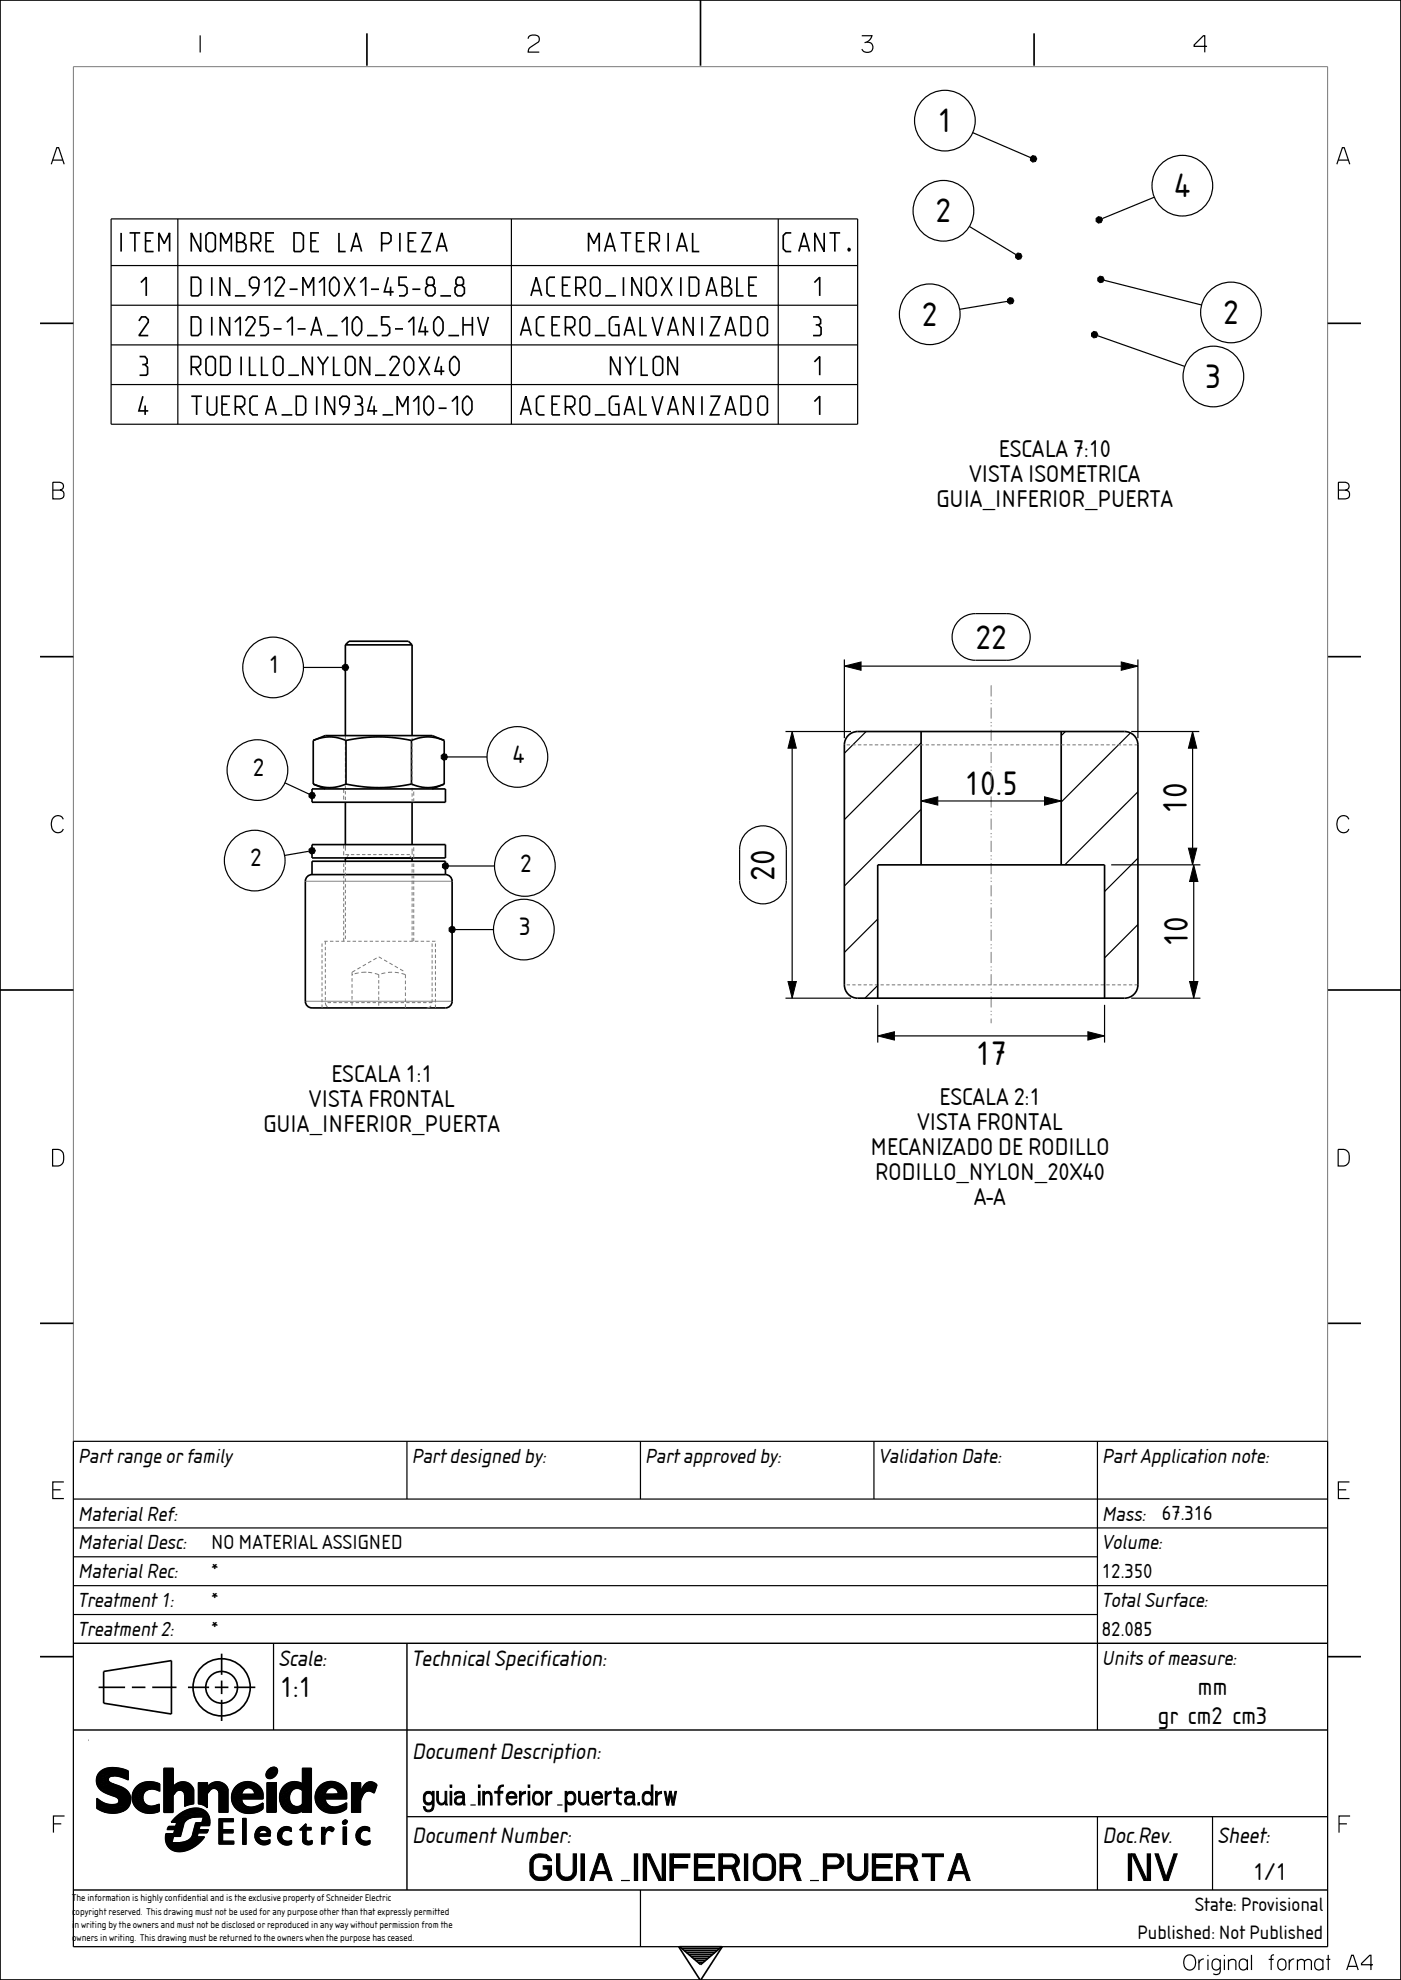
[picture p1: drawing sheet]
<svg xmlns="http://www.w3.org/2000/svg" width="210mm" height="297mm" viewBox="0 0 210 297" stroke-linecap="round" stroke-linejoin="round" font-family="sans-serif">
<g fill="none" stroke="#000" stroke-width=".18">
<path d="M30 5.3v2.6M79.2 5.8a.89 .89 0 0 1 1.4-.4 .62 .62 0 0 1-.1 1l-1.2 .9-.1 .5h1.6M129.2 5.4h1.5l-.5 .7-.6 .3M145.8 19.9l8.6 3.7M180.9 7h-1.9v-.3l1.4-1.3h.2v2.5M7.7 24.6l.8-2.5h.3l.8 2.5M16.7 32.8h111.9v30.8h-111.9zM16.7 39.8h111.9M26.7 32.8v30.8M76.7 32.8v30.8M116.7 32.8v30.8M145.3 34l7 4.2"/>
<path d="M173 29.6l-7.8 3.2M200.4 24.6l.8-2.5h.3l.8 2.5M16.7 45.8h111.9M16.7 51.7h111.9M16.7 57.7h111.9M151 45.2l-7.2 1.2M164.5 50.4l13.1 4.6M165.5 42l14.6 3.7M7.9 72.3h1.1a.59 .59 0 0 1 .5 .6 .59 .59 0 0 1-.5 .6 .66 .66 0 0 1 .6 .7 .66 .66 0 0 1-.6 .6h-1.1zM200.6 72.3h1.1a.59 .59 0 0 1 .5 .6 .59 .59 0 0 1-.5 .6 .66 .66 0 0 1 .6 .7 .66 .66 0 0 1-.6 .6h-1.1zM126.6 98.9v11.8M129.1 99.9h39"/>
<path d="M143.7 93.1a3.5 3.5 0 0 1 2.5-1.1h4.7a3.5 3.5 0 0 1 3.5 3.5 3.5 3.5 0 0 1-3.5 3.5h-4.7a3.5 3.5 0 0 1-3.2-2.1 3.5 3.5 0 0 1 .7-3.8zM170.6 98.9v11.8M42.7 117.4l3.6 1.7M45.5 100.1h5.8M67.1 113.5h5.9M117.7 109.7h9.9M118.7 112.2v35M129.8 109.7l-3.2 3.3M138.1 111.4l-11.5 11.5M159.7 109.7l-.6 .7M169.4 110l-10.3 10.3M169.6 109.7h10.2"/>
<path d="M170.6 118.8l-11 10.9M178.8 112.2v15M9.5 122.9a.96 .96 0 0 0-1.2-.5 .96 .96 0 0 0-.6 1.1 1.01 1.01 0 0 0 .5 1.2 1.01 1.01 0 0 0 1.2-.2l.1-.1M46.3 127.7l-3.6 .6M67.3 129.9h6.8M68.3 139.4h5.7M111.9 124.9a3.5 3.5 0 0 1 3.8-.8 3.5 3.5 0 0 1 2.2 3.3v4.7a3.5 3.5 0 0 1-3.5 3.5 3.5 3.5 0 0 1-3.5-3.5v-4.7a3.5 3.5 0 0 1 1-2.5zM131.6 137.9l-5 5M138.1 121.4l-11.5 11.5M140.6 120.1h16M166.6 129.7h13.3M170.6 128.7l-5 5"/>
<path d="M170.6 138.7l-5 5M178.9 132.2v15M202.2 122.9a.96 .96 0 0 0-1.2-.5 .96 .96 0 0 0-.6 1.1 1.01 1.01 0 0 0 .5 1.2 1.01 1.01 0 0 0 1.2-.2l.1-.1M117.7 149.7h9.9M131.6 147.8l-1.9 1.9M131.6 150.7v5.7M134.1 155.4h29M165.6 150.7v5.7M169.6 149.7h10.3M7.9 172.4h.8a.95 .95 0 0 1 .8 1 1.19 1.19 0 0 1-.5 1.4l-1.1 .1zM200.6 172.4h.8a.95 .95 0 0 1 .8 1 1.19 1.19 0 0 1-.5 1.4l-1.1 .1zM11 216.2h188v75.8h-188z"/>
<path d="M61 216.2v8.7M96 216.2v8.7M131 216.2v8.7M164.5 216.2v43.3M9.6 222.3h-1.7v2.5h1.7M11 224.9h188M11 229.2h188M11 233.5h153.5M11 237.9h188M202.3 222.3h-1.7v2.5h1.7M11 259.5h188M11 242.2h153.5"/>
<path d="M41 246.5v13M61 246.5v37M199 246.5h-188M9.7 272.4h-1.7v2.5M14.5 269.8v1.4M19.2 265.7v1.3M23.9 270.6v1.1M23.9 267.6v1.1M24.6 265.2h1.4M24.9 275h1.2M25.1 274.4h1.1M25.3 274h1.1"/>
<path d="M25.7 273.4h.8M25.7 276.4h1.3M25.9 269.2v2.6M26 275.5h1M27.7 269.3v1.6M29 268.5v2.1M29.4 273.4h.9M29.4 272.5h1.1M29.5 275.5h1.1M29.7 274.9h1.3M29.8 274.4h1.4M30 273.8h1.4"/>
<path d="M31.1 269v2.2M31.1 268v-.6h-1.4v3.2M32.8 272.8h2.2v.5h-1.6v1.1h1.5v.5h-1.5v1.3h1.6v.4h-2.2zM34.2 268.6v3.2h-1.4v-2.8M36.2 269.1h2M36.2 269.8h3.2M36.4 272.8h.5v3.9h-.5zM38.8 275.1h1.3M40 267.4h1.4v4.4h-1.4zM40.5 275.9v.5M40.5 275v.4h-1.7M43.7 274.2v.6"/>
<path d="M43.7 276.1v.4M44.9 274.5h.5v1.6M45.3 267.6v-2.4h1.4v6.6h-1.4M45.3 268.5v2.1M45.9 273.6v.5h.7v.4h-.7v1.5M46.8 276.1v.4M48.7 274.7v-.6h-.5v2.5h.5v-1.4M48.7 269.1h2M48.8 269.8h3.1M51.4 274.1h.5v2.6h-.5zM54 267.4h-1.3v4.4h1.3v-1.8M55.4 274.2v.5"/>
<path d="M55.5 276.1v.4M61 272.5h138M164.5 272.5v11M181.7 272.5v11M202.4 272.4h-1.7v2.5M11 283.5h188M96 283.5v8.5M177.8 293.4a.93 .93 0 0 1 1.1 0 .93 .93 0 0 1 .3 1.1 .9 .9 0 0 1-.9 1 .9 .9 0 0 1-.9-1l.2-.8zM179.7 293.9v1.6M180.4 293.8l-.4 .2-.3 .5M181.1 293.2v.2M181.1 293.9v1.6"/>
<path d="M182.9 293.9v1.8a.65 .65 0 0 1-1 .4M182.9 294.3a.63 .63 0 0 0-.7-.5 .63 .63 0 0 0-.5 .7 .76 .76 0 0 0 .5 1l.5-.1 .2-.3M183.5 293.2v.2M187.6 293.2v2.3M191 293.2l-.3 .1-.2 .2v2M199.1 293.2v2.3M201.9 295.5l.7-2.2h.2l.8 2.2M205.8 294.7h-1.7v-.2l1.2-1.2h.2v2.2"/>
<circle cx="141.6" cy="18.1" r="4.5"/>
<circle cx="141.4" cy="31.6" r="4.5"/>
<circle cx="177.2" cy="27.9" r="4.5"/>
<circle cx="139.4" cy="47.1" r="4.5"/>
<circle cx="181.9" cy="56.5" r="4.5"/>
<circle cx="184.5" cy="46.9" r="4.5"/>
<circle cx="38.6" cy="115.5" r="4.5"/>
<circle cx="40.9" cy="100.1" r="4.5"/>
<circle cx="77.6" cy="113.5" r="4.5"/>
<circle cx="38.2" cy="129.1" r="4.5"/>
<circle cx="78.5" cy="139.4" r="4.5"/>
<circle cx="78.7" cy="129.9" r="4.5"/>
</g>
<g fill="none" stroke="#000" stroke-width=".25">
<path d="M0 0h210v297h-210zM55 5v4.9M105 0v9.9M155 5v4.9M6 48.5h5M199 48.5h5M6 98.5h5M199 98.5h5M127.2 110.3l.8-.5 .6-.1h40a2 2 0 0 1 2 2v36a2 2 0 0 1-2 2h-40a2 2 0 0 1-2-2v-36v-.5zM138.1 109.7v20M159.1 109.7v20M0 148.5h11"/>
<path d="M131.6 149.7v-20h34v20M199 148.5h11M6 198.5h5M199 198.5h5M6 248.5h5M14.8 253.1h4M15.5 250.7l10.2-1.6v8l-10.2-1.6zM19.8 253.1h2M22.8 253.1h3.7M28.2 253.1h3.1M32.2 253.1h2M33.2 248.1v3.1"/>
<path d="M33.2 252.1v2M33.2 255v3.1M35.1 253.1h3.2M199 248.5h5M13.3 261h.1M19.2 265.7a4 4 0 0 0-4.2 .1 1.95 1.95 0 0 0 1.1 3.2l1 .4a.69 .69 0 0 1 .7 .4 .69 .69 0 0 1-.2 .8h-.1a3.2 3.2 0 0 1-3-.8M19.2 267a3.3 3.3 0 0 0-2.8-.5 .57 .57 0 0 0-.2 .6 .57 .57 0 0 0 .6 .4 4.4 4.4 0 0 1 2.5 1.4 1.98 1.98 0 0 1-1.7 3 4.2 4.2 0 0 1-3.1-.7M23.9 267.6a2.78 2.78 0 0 0-4 1.3 2.5 2.5 0 0 0 3.3 3l.7-.2M23.9 268.7l-.9-.3h-.8l-.6 .5-.2 .7 .2 .8 .6 .5h.7l1-.3M24.6 265.2v6.6h1.3M24.9 275a2.1 2.1 0 0 0 .6 2.3 2.1 2.1 0 0 0 2.3 .3 5.3 5.3 0 0 0 2.8-2.1M25.3 274l-.2 .4"/>
<path d="M25.7 273.4a4.3 4.3 0 0 1 4.6-2 2.04 2.04 0 0 1 1.1 2.4M25.9 269.2l.6-.5 .4-.2 .6 .2 .2 .6M26 265.2v2.9l.7-.7 1-.1 .8 .4 .5 .8M26 275.5l-.3 .9M26.2 274.4l-.1 .6M26.5 273.4l-.1 .6M29 270.6l-1.3 .3M29.4 273.4l-.5 1.9-.2 .4-.7 .5-1 .2M29.4 272.5l-1 .2-.7 .5-.1 .3-.6 2M29.7 274.9l-.2 .6M29.7 270.6l.8 .1 .6 .5M30 273.8l-.2 .6"/>
<path d="M30.5 272.5l-.2 .9M31.1 269l.5-.6 .5-.2 .5 .3 .2 .5M31.1 268l.8-.6 1-.1 .8 .4 .3 .4 .2 .5M31.2 274.4l-.2 .5M36.2 269.1l.4-.7 .6-.3 .4 .1 .3 .2 .2 .4 .1 .3M36.2 269.8l.1 .4 .2 .4 .3 .3 .4 .2 1.1-.1 1.1-.6v.9a2.87 2.87 0 0 1-4.6-1.1 2.38 2.38 0 0 1 1.7-2.9 2.38 2.38 0 0 1 2.9 1.8v.7M38.8 275.4l.1 .4 .4 .3 .6 .1 .6-.3M38.8 275.1l.2-.4 .5-.2 .4 .2 .2 .4M40.3 265.5l.5-.4h.5l.3 .4-.1 .5-.6 .6-.4 .2-.3-.1-.2-.2-.1-.3 .1-.4zM40.5 275v-.4l-.3-.3-.5-.2-.5-.1-.4 .2-.2 .2-.4 .9 .2 .7 .6 .6 .7 .1 .8-.3M43.7 274.2l-.8-.2-.6 .2-.5 .5-.2 .7 .2 .7 .6 .5 .7 .1 .6-.2M43.7 274.8l-.6-.3-.5 .1-.3 .3-.1 .6 .1 .4 .4 .3h.6l.4-.1"/>
<path d="M45.3 267.6a2.33 2.33 0 0 0-2.8 .4 2.33 2.33 0 0 0-.3 2.9 2.07 2.07 0 0 0 3.1 .7v.2M45.3 268.5l-.6-.3-.7 .2-.5 .5-.1 .8 .2 .8 .4 .4 .8 .1 .5-.4M45.4 276.1l.1 .3 .4 .3h.5l.4-.2M45.9 276l.3 .2 .6-.1M45.9 273.6l-1 .9M48.7 274.7l.3-.4 .4-.2h.4l.3 .3-.3 .3-.4-.2-.3 .1-.4 .6M48.7 269.1l.4-.7 .6-.3 .4 .1 .3 .2 .3 .3v.4M48.8 269.8v.4l.2 .4 .4 .3 .4 .1 1.1-.1 1-.5v.9a2.87 2.87 0 0 1-4.6-1.1 2.38 2.38 0 0 1 1.8-2.9 2.38 2.38 0 0 1 2.8 1.7v.8M51.5 273.2l.4-.2 .1 .3-.2 .3h-.3l-.1-.2zM54 267.4v1.4l.6-1 .5-.4 .7-.1 .7 .4-.4 1.2-.7-.3-.5 .1-.5 .4-.4 .9M55.4 274.2l-.7-.2-.7 .2-.4 .5-.2 .7 .2 .7 .5 .5 .7 .1 .7-.2M55.4 274.7l-.5-.2-.6 .1-.3 .3-.1 .6 .2 .4 .3 .2 .6 .1 .5-.1"/>
<path d="M101.7 292l3.3 5M101.9 292h6.3l-3.2 2.7zM102.2 292.3h5.6M102.6 292.6h4.9M102.9 292.9h4.2M103.3 293.2h3.5M103.6 293.5h2.8M104 293.8h2.1M104.3 294.1h1.4M104.7 294.4h.7M108.3 292l-3.3 5"/>
<circle cx="33.2" cy="253.1" r="4.3"/>
<circle cx="33.2" cy="253.1" r="2.38"/>
</g>
<g fill="#000">
<path d="M152.2 38.2l.4-.3 .4 .1 .2 .4-.2 .4-.4 .1-.4-.2zM154.5 23.6l.3-.3 .4 .1 .2 .4-.2 .4-.4 .1-.3-.3zM164.3 32.8l.3-.3 .5 .1 .2 .4-.2 .4-.5 .1-.3-.3zM151 44.9l.4-.3 .4 .1 .2 .4-.2 .4-.4 .1-.4-.3zM163.6 50l.3-.3 .5 .1 .2 .4-.2 .4-.5 .1-.3-.3zM164.6 41.7l.3-.3 .4 .1 .2 .4-.2 .4-.4 .1-.3-.3zM126.6 99.9l2.5-.6v1.2zM168.1 99.3l2.5 .6-2.5 .6zM46.3 119.1l.4-.3 .4 .1 .2 .4-.2 .4-.4 .1-.4-.3zM51.3 99.9l.4-.3 .4 .1 .2 .4-.2 .4-.4 .1-.4-.3zM66.1 113.3l.4-.2 .4 .1 .2 .3-.2 .4-.4 .1-.4-.2zM118.7 109.7l.7 2.5h-1.3z"/>
<path d="M178.8 109.7l.6 2.5h-1.3zM46.3 127.4l.4-.3 .4 .1 .2 .4-.2 .4-.4 .1-.4-.3zM66.3 129.7l.4-.3 .4 .1 .2 .4-.2 .4-.4 .1-.4-.3zM67.3 139.2l.4-.3 .4 .1 .2 .4-.2 .4-.4 .1-.4-.2zM138.1 120.1l2.5-.6v1.3zM156.6 119.5l2.5 .6-2.5 .7zM178.1 127.2h1.3l-.6 2.5zM178.9 129.7l.7 2.5h-1.3zM118.1 147.2h1.3l-.7 2.5zM131.6 155.4l2.5-.6v1.2zM163.1 154.8l2.5 .6-2.5 .6zM178.3 147.2h1.3l-.7 2.5z"/>
<path d="M14.5 267l1.7-.2v.3l-1.7 .2zM14.5 266.7l2.1-.3-.2 .2-.2 .2-1.7 .2zM14.5 267.3l1.7-.2 .2 .2-1.9 .3zM15 265.8a3.9 3.9 0 0 1 4.2-.1v1.3l-1.5-.6-3-.2zM14.5 267.6l1.9-.3 .6 .3-2.4 .3zM14.7 266.2l2.4 .2-2.6 .3zM14.6 267.9l2.4-.3 1.6 .7-3.5 .2zM15.7 271.8l2.8-.2-.6 .3-.9 .1zM15.1 268.5l3.5-.2a1.89 1.89 0 0 1 .7 2.7l-4.8 .2v-1.4a2.75 2.75 0 0 0 3.3 .6 .73 .73 0 0 0-.7-1l-1.3-.5zM14.5 271.2l4.8-.2-.4 .4-.4 .2-2.8 .2zM19.8 269.6l1.6-.3v.3l-1.6 .3zM19.8 269.9l1.6-.3v.4l-1.5 .2z"/>
<path d="M19.9 269.2l1.6-.2-.1 .3-1.6 .3zM19.9 270.2l1.5-.2 .1 .2-1.5 .3zM20 270.5l1.5-.3 .2 .3-1.6 .3zM19.9 268.9l1.9-.2-.3 .3-1.6 .2zM20 268.7l2.2-.3-.4 .3-1.9 .2zM20.1 270.8l1.6-.3 .4 .3-1.8 .2zM20.3 268.2l2.4 .1-2.7 .4zM21 267.6a3.3 3.3 0 0 1 2.9 0zM20.3 271l1.8-.2a2.07 2.07 0 0 0 1.8-.2v1.1l-.3 .1-1.9 .1-.8-.4zM21.7 271.9l1.9-.1-.9 .2zM23.5 270.8l.4-.2zM20.5 268l.5-.4h2.9v1.1l-.9-.3-2.7-.2z"/>
<path d="M24.9 275h1.2l-.4 1.4-.7 .1-.2-.7zM25.3 274h1.1l-.2 .4h-1.1zM25.9 269.2v2.6h-1.3zM26.3 268.9l-.4 .3zM26.8 268.5l2.1-.3 .1 .3v2.1l-1.3 .3-.1-1.9-.3-.4zM26.2 267.8a1.75 1.75 0 0 1 2.3-.2zM26.4 274l1.2-.6-.6 2.1h-1zM25.7 273.4l2.2-.3-.3 .3-1.2 .6 .1-.6zM26 273l2.5-.3-.6 .4-2.2 .3zM24.6 265.2h1.4v2.9l.2-.3 2.3-.2 .4 .6-2.1 .3-.3 .2-.6 .5-1.3 2.6zM26.3 272.6l2.9-.1-3.2 .5zM26.3 272.6l5-.2v.2l-1 .8 .2-.9z"/>
<path d="M28.6 271.3h1.2zM28.2 271.4a2.85 2.85 0 0 1 1.9-.1zM27.8 271.6l.4-.2 1.9-.1 .3 .2zM27.4 271.8l.4-.2 2.6-.1 .3 .1zM25 276.5l2.4-.2 .8-.2 .5-.5 1.9-.1a4.4 4.4 0 0 1-4.3 2.2 1.83 1.83 0 0 1-1.3-1.2zM27 272l.4-.2 3.3-.2 .2 .3zM26.6 272.3l.4-.3 3.9-.1 .2 .2zM30 273.8l-.2 .6h1.4l-.2 .5h-1.3l-.2 .6-.8 .1 .2-.5zM31.4 268.6l-.3 .4v2.2l-.6-.4-.8-.2zM26.3 272.6l.3-.3 4.5-.2 .2 .3zM30 273.8l1.4-.3v.3zM29.4 273.4h.9l1-.8 .1 .9-1.4 .3-1.1 1.3z"/>
<path d="M32 268.2l2-.1 .2 .4-1.5 .1-.3-.3zM31.3 267.8a1.76 1.76 0 0 1 2.5 0l-2.6 .1zM29.7 267.4h1.4v.6l2.7-.2 .2 .3-2.3 .2-2 2.3zM32.7 268.6l1.5-.1v3.3h-1.4v-2.9zM32.8 272.8h2.2v.5h-1.6v1.1h1.5v.5h-1.5v1.3h1.6v.4h-2.2zM34.8 270l1.4-.2v.3l-1.4 .2zM34.8 270.3l1.4-.2 .1 .3-1.4 .2zM34.9 268.8l1.5-.1-.1 .2-1.5 .2zM34.9 270.6l1.4-.2 .2 .2-1.5 .2zM35 268.5l1.7-.2-.3 .4-1.5 .1zM35 270.8l1.5-.2 .2 .2-1.5 .3zM35.1 268.3l2-.2-2.1 .4z"/>
<path d="M36.4 272.8h.5v3.9h-.5zM35.2 271.1l1.5-.3 .7 .3-2 .2zM35.3 268a2.39 2.39 0 0 1 4.1 1.1v.7h-3.2l-1.4 .2-.1-.6 3.5-.3a.98 .98 0 0 0-1.1-1l-2 .2zM35.4 271.3l2-.2a3.2 3.2 0 0 0 2-.7v.9l-.2 .2-3.3 .1zM34.8 269.1l1.5-.2-.1 .2h2l-3.5 .3zM38.3 275.6l.5-.1v.1l-.5 .2zM38.3 275l.5-.1v.1l-.6 .2zM38.3 275.8l.5-.2 .1 .2-.5 .2zM38.3 274.8l.6-.1-.1 .2-.5 .1zM35.9 271.6l3.3-.1a3.4 3.4 0 0 1-3.3 .1zM38.4 276l.5-.2 .2 .2-.6 .1zM38.4 274.7l.7-.1-.8 .2z"/>
<path d="M38.5 274.5h.9l-1 .2zM38.7 274.3a1.18 1.18 0 0 1 1.4-.1zM38.5 276.1l.6-.1 .2 .1-.7 .2zM38.6 276.3l.7-.2 .6 .1 .6-.3v.5a1.4 1.4 0 0 1-1.9-.1zM38.2 275.2l.6-.2 1.3 .1-1.8 .5zM38.7 274.3l1.4-.1a.79 .79 0 0 1 .4 .8v.4h-1.7l1.3-.3v-.1l-.1-.3-.3-.2h-1.2zM40.8 265.1h.4zM40.7 265.2l.6-.1zM40.6 265.2h.8zM40 267.4h1.4v4.4h-1.4zM40.4 265.3l1-.1zM40.3 265.4l1.1-.2 .1 .1z"/>
<path d="M40.2 265.5l.1-.1 1.2-.1v.1zM40.2 265.5l1.3-.1 .1 .1-1.5 .1zM40 265.7l1.6-.1a1.03 1.03 0 0 1-.5 1 1.03 1.03 0 0 1-1.1 0l-.1-.4zM40.1 265.6l1.5-.1v.1l-1.6 .1zM41.7 275.6l.5-.1v.2l-.5 .1zM41.6 275.3l.6-.2v.4l-.5 .1zM41.7 275.8l.5-.1 .1 .1-.5 .2zM41.7 275.1l.6-.2-.1 .2-.6 .2zM41.7 274.9l.7-.1-.1 .1-.6 .2zM41.8 276l.5-.2 .1 .2-.5 .1zM41.8 274.8l.7-.2-.1 .2-.7 .1zM41.9 276.1l.5-.1 .3 .1-.7 .2z"/>
<path d="M42 274.5h.9l-1.1 .3zM42.8 271.5l2.5 .1a2.03 2.03 0 0 1-2.5-.1zM42 274.5a1.3 1.3 0 0 1 1.7-.3v.6l-.5-.3zM42 274.5h1zM42 276.3l.7-.2 .6 .1 .4-.1v.4a1.33 1.33 0 0 1-1.7-.2zM41.9 269.9l1.5-.3v.4l-1.4 .2zM41.9 269.3l1.5-.2v.5l-1.5 .3zM42 270.2l1.4-.2 .1 .2-1.4 .2zM42 269l1.7-.3-.3 .4-1.5 .2zM42.1 270.4l1.4-.2 .1 .3-1.5 .2zM42.1 270.7l1.5-.2 .1 .2-1.4 .2zM42.1 268.7l1.8-.2-.2 .2-1.7 .3z"/>
<path d="M42.4 268.2h2l-.5 .3-1.8 .2zM42.3 270.9l1.4-.2 .4 .2-1.7 .2zM42.5 268a2.24 2.24 0 0 1 2.8-.4l1.4-2.4v6.6h-1.4v-3.3l-.6-.3h-2.3zM42.4 271.1l1.7-.2a1.01 1.01 0 0 0 1.2-.3v1l-2.5-.1zM45.3 265.2h1.4l-1.4 2.4zM45.9 274.5v1.6l-.5 .1zM45.4 276.2l.5-.1 .1 .1zM45.4 276.2h1l.4-.1v.4a.93 .93 0 0 1-1.4-.3zM44.9 274.5l1-.9v.5h.7v.4h-.7l-.5 1.6v-1.6zM48.8 274.9l-.1 .3zM47.3 269.1l1.5-.2-.1 .2-1.4 .3zM47.3 270.3l1.5-.3 .1 .4-1.5 .1z"/>
<path d="M47.4 268.8l1.5-.2-.1 .3-1.5 .2zM47.4 270.5l1.5-.1 .1 .2-1.4 .2zM48.2 274.1h.5v.6l.4-.1-.4 .6v1.4h-.5zM47.5 268.5l1.8-.2-.4 .3-1.5 .2zM48.8 274.5h.4l-.5 .1zM47.6 270.8l1.4-.2 .3 .2-1.6 .2zM48.8 274.5h.5zM47.7 268.2l2-.1-2.2 .4zM49 274.3a.65 .65 0 0 1 1.1 .1l-.3 .3-.4-.2h-.6zM47.7 271l1.6-.2 .6 .3-1.9 .2zM47.9 268a2.39 2.39 0 0 1 4 1v.8h-3.1v.2l-1.5 .3v-.9l3.4-.3a.97 .97 0 0 0-1-1l-2 .1zM48 271.3l1.9-.2a3.2 3.2 0 0 0 2-.7v.9l-.2 .2-3.3 .1z"/>
<path d="M48.4 271.6l3.3-.1a3.4 3.4 0 0 1-3.3 .1zM51.7 273h.2zM51.6 273.1l.3-.1zM51.6 273.1h.3zM51.4 274.1h.5v2.6h-.5zM51.5 273.1h.5zM51.5 273.2l.5-.1zM51.5 273.2h.5zM51.4 273.2h.6zM51.4 273.3l.6-.1a.33 .33 0 0 1-.2 .4 .33 .33 0 0 1-.4-.2zM53.4 275.6l.5-.1 .1 .2-.5 .1zM53.4 275.3l.6-.2-.1 .4-.5 .1z"/>
<path d="M53.5 275.8l.5-.1v.1l-.5 .2zM53.4 275.1l.6-.2v.2l-.6 .2zM54.5 269.1l-.5 .9v1.8h-1.3zM53.5 274.9l.6-.1-.1 .1-.6 .2zM53.5 276l.5-.2 .2 .2-.6 .1zM53.5 274.8l.8-.2-.2 .2-.6 .1zM53.6 276.1l.6-.1 .2 .1-.7 .2zM53.7 274.4l1 .1-1.2 .3zM53.7 274.4a1.3 1.3 0 0 1 1.7-.2v.5l-.5-.2zM53.7 274.4l1.1 .1zM52.7 267.4h1.3v1.4l.2-.2h.9l-.6 .5-1.8 2.7zM53.7 276.3l.7-.2 .6 .1 .5-.1v.4a1.33 1.33 0 0 1-1.8-.2z"/>
<path d="M54.2 268.6h1zM54.7 267.6a1.13 1.13 0 0 1 1.7 .1l-1.8 .1zM54.6 267.8l1.8-.1-.3 1.2-.7-.3h-1.2z"/>
</g>
<g fill="none" stroke="#000" stroke-width=".15">
<path d="M152.2 38.2l.4-.3 .4 .1 .2 .4-.2 .4-.4 .1-.4-.2zM154.5 23.6l.3-.3 .4 .1 .2 .4-.2 .4-.4 .1-.3-.3zM164.3 32.8l.3-.3 .5 .1 .2 .4-.2 .4-.5 .1-.3-.3zM151 44.9l.4-.3 .4 .1 .2 .4-.2 .4-.4 .1-.4-.3zM163.6 50l.3-.3 .5 .1 .2 .4-.2 .4-.5 .1-.3-.3zM164.6 41.7l.3-.3 .4 .1 .2 .4-.2 .4-.4 .1-.3-.3zM51.3 99.9l.4-.3 .4 .1 .2 .4-.2 .4-.4 .1-.4-.3zM126.6 99.9l2.5-.6v1.2zM168.1 99.3l2.5 .6-2.5 .6zM46.3 119.1l.4-.3 .4 .1 .2 .4-.2 .4-.4 .1-.4-.3zM66.1 113.3l.4-.2 .4 .1 .2 .3-.2 .4-.4 .1-.4-.2zM118.7 109.7l.7 2.5h-1.3z"/>
<path d="M156.6 119.5l2.5 .6-2.5 .7zM178.8 109.7l.6 2.5h-1.3zM46.3 127.4l.4-.3 .4 .1 .2 .4-.2 .4-.4 .1-.4-.3zM66.3 129.7l.4-.3 .4 .1 .2 .4-.2 .4-.4 .1-.4-.3zM67.3 139.2l.4-.3 .4 .1 .2 .4-.2 .4-.4 .1-.4-.2zM138.1 120.1l2.5-.6v1.3zM178.1 127.2h1.3l-.6 2.5zM178.9 129.7l.7 2.5h-1.3zM118.1 147.2h1.3l-.7 2.5zM131.6 155.4l2.5-.6v1.2zM163.1 154.8l2.5 .6-2.5 .6zM178.3 147.2h1.3l-.7 2.5z"/>
<path d="M14.5 267l1.7-.2v.3l-1.7 .2zM14.5 267.3l1.7-.2 .2 .2-1.9 .3zM14.5 266.7l2.1-.3-.2 .2-.2 .2-1.7 .2zM14.5 271.2l4.8-.2-.4 .4-.4 .2-2.8 .2zM14.5 267.6l1.9-.3 .6 .3-2.4 .3zM14.6 267.9l2.4-.3 1.6 .7-3.5 .2zM14.7 266.2l2.4 .2-2.6 .3zM15 265.8a3.9 3.9 0 0 1 4.2-.1v1.3l-1.5-.6-3-.2zM15.1 268.5l3.5-.2a1.89 1.89 0 0 1 .7 2.7l-4.8 .2v-1.4a2.75 2.75 0 0 0 3.3 .6 .73 .73 0 0 0-.7-1l-1.3-.5zM15.7 271.8l2.8-.2-.6 .3-.9 .1zM19.8 269.6l1.6-.3v.3l-1.6 .3zM19.8 269.9l1.6-.3v.4l-1.5 .2z"/>
<path d="M19.9 269.2l1.6-.2-.1 .3-1.6 .3zM19.9 270.2l1.5-.2 .1 .2-1.5 .3zM19.9 268.9l1.9-.2-.3 .3-1.6 .2zM20 270.5l1.5-.3 .2 .3-1.6 .3zM20 268.7l2.2-.3-.4 .3-1.9 .2zM20.1 270.8l1.6-.3 .4 .3-1.8 .2zM20.3 271l1.8-.2a2.07 2.07 0 0 0 1.8-.2v1.1l-.3 .1-1.9 .1-.8-.4zM20.3 268.2l2.4 .1-2.7 .4zM20.5 268l.5-.4h2.9v1.1l-.9-.3-2.7-.2zM21 267.6a3.3 3.3 0 0 1 2.9 0zM21.7 271.9l1.9-.1-.9 .2zM23.5 270.8l.4-.2z"/>
<path d="M24.6 265.2h1.4v2.9l.2-.3 2.3-.2 .4 .6-2.1 .3-.3 .2-.6 .5-1.3 2.6zM24.9 275h1.2l-.4 1.4-.7 .1-.2-.7zM25 276.5l2.4-.2 .8-.2 .5-.5 1.9-.1a4.4 4.4 0 0 1-4.3 2.2 1.83 1.83 0 0 1-1.3-1.2zM25 276.5l.7-.1h1.3zM25 276.5h2M25.3 274h1.1l-.2 .4h-1.1zM25.7 273.4l2.2-.3-.3 .3-1.2 .6 .1-.6zM25.9 269.2v2.6h-1.3zM26 273l2.5-.3-.6 .4-2.2 .3zM26.2 267.8a1.75 1.75 0 0 1 2.3-.2zM26.3 268.9l-.4 .3zM26.3 272.6l.3-.3 4.5-.2 .2 .3z"/>
<path d="M26.3 272.6l5-.2v.2l-1 .8 .2-.9zM26.3 272.6l2.9-.1-3.2 .5zM26.4 274l1.2-.6-.6 2.1h-1zM26.6 272.3l.4-.3 3.9-.1 .2 .2zM26.8 268.5l2.1-.3 .1 .3v2.1l-1.3 .3-.1-1.9-.3-.4zM27 272l.4-.2 3.3-.2 .2 .3zM27.4 271.8l.4-.2 2.6-.1 .3 .1zM27.8 271.6l.4-.2 1.9-.1 .3 .2zM28.2 271.4a2.85 2.85 0 0 1 1.9-.1zM28.6 271.3h1.2zM29.4 273.4h.9l1-.8 .1 .9-1.4 .3-1.1 1.3zM29.7 267.4h1.4v.6l2.7-.2 .2 .3-2.3 .2-2 2.3z"/>
<path d="M30 273.8l1.4-.3v.3zM30 273.8l-.2 .6h1.4l-.2 .5h-1.3l-.2 .6-.8 .1 .2-.5zM31.3 267.8a1.76 1.76 0 0 1 2.5 0l-2.6 .1zM31.4 268.6l-.3 .4v2.2l-.6-.4-.8-.2zM32 268.2l2-.1 .2 .4-1.5 .1-.3-.3zM32.7 268.6l1.5-.1v3.3h-1.4v-2.9zM32.8 272.8h2.2v.5h-1.6v1.1h1.5v.5h-1.5v1.3h1.6v.4h-2.2zM34.8 270l1.4-.2v.3l-1.4 .2zM34.8 269.1l1.5-.2-.1 .2h2l-3.5 .3zM34.8 270.3l1.4-.2 .1 .3-1.4 .2zM34.9 268.8l1.5-.1-.1 .2-1.5 .2zM34.9 270.6l1.4-.2 .2 .2-1.5 .2z"/>
<path d="M35 268.5l1.7-.2-.3 .4-1.5 .1zM35 270.8l1.5-.2 .2 .2-1.5 .3zM35.1 268.3l2-.2-2.1 .4zM35.2 271.1l1.5-.3 .7 .3-2 .2zM35.3 268a2.39 2.39 0 0 1 4.1 1.1v.7h-3.2l-1.4 .2-.1-.6 3.5-.3a.98 .98 0 0 0-1.1-1l-2 .2zM35.4 271.3l2-.2a3.2 3.2 0 0 0 2-.7v.9l-.2 .2-3.3 .1zM35.9 271.6l3.3-.1a3.4 3.4 0 0 1-3.3 .1zM36.4 272.8h.5v3.9h-.5zM38.2 275.2l.6-.2 1.3 .1-1.8 .5zM38.3 275.6l.5-.1v.1l-.5 .2zM38.3 275l.5-.1v.1l-.6 .2zM38.3 275.8l.5-.2 .1 .2-.5 .2z"/>
<path d="M38.3 274.8l.6-.1-.1 .2-.5 .1zM38.4 276l.5-.2 .2 .2-.6 .1zM38.4 274.7l.7-.1-.8 .2zM38.5 274.5h.9l-1 .2zM38.5 276.1l.6-.1 .2 .1-.7 .2zM38.6 276.3l.7-.2 .6 .1 .6-.3v.5a1.4 1.4 0 0 1-1.9-.1zM38.7 274.3a1.18 1.18 0 0 1 1.4-.1zM38.7 274.3l1.4-.1a.79 .79 0 0 1 .4 .8v.4h-1.7l1.3-.3v-.1l-.1-.3-.3-.2h-1.2zM40 267.4h1.4v4.4h-1.4zM40 265.7l1.6-.1a1.03 1.03 0 0 1-.5 1 1.03 1.03 0 0 1-1.1 0l-.1-.4zM40.1 265.6l1.5-.1v.1l-1.6 .1zM40.2 265.5l.1-.1 1.2-.1v.1z"/>
<path d="M40.2 265.5l1.3-.1 .1 .1-1.5 .1zM40.3 265.4l1.1-.2 .1 .1zM40.4 265.3l1-.1zM40.6 265.2h.8zM40.7 265.2l.6-.1zM40.8 265.1h.4zM41.6 275.3l.6-.2v.4l-.5 .1zM41.7 275.1l.6-.2-.1 .2-.6 .2zM41.7 275.6l.5-.1v.2l-.5 .1zM41.7 274.9l.7-.1-.1 .1-.6 .2zM41.7 275.8l.5-.1 .1 .1-.5 .2zM41.8 274.8l.7-.2-.1 .2-.7 .1z"/>
<path d="M41.8 276l.5-.2 .1 .2-.5 .1zM41.9 276.1l.5-.1 .3 .1-.7 .2zM41.9 269.9l1.5-.3v.4l-1.4 .2zM41.9 269.3l1.5-.2v.5l-1.5 .3zM42 276.3l.7-.2 .6 .1 .4-.1v.4a1.33 1.33 0 0 1-1.7-.2zM42 274.5a1.3 1.3 0 0 1 1.7-.3v.6l-.5-.3zM42 274.5h.9l-1.1 .3zM42 274.5h1zM42 270.2l1.4-.2 .1 .2-1.4 .2zM42 269l1.7-.3-.3 .4-1.5 .2zM42.1 270.4l1.4-.2 .1 .3-1.5 .2zM42.1 268.7l1.8-.2-.2 .2-1.7 .3z"/>
<path d="M42.1 270.7l1.5-.2 .1 .2-1.4 .2zM42.3 270.9l1.4-.2 .4 .2-1.7 .2zM42.4 268.2h2l-.5 .3-1.8 .2zM42.4 268.2h2.1zM42.4 268.2h2.1M42.4 271.1l1.7-.2a1.01 1.01 0 0 0 1.2-.3v1l-2.5-.1zM42.5 268a2.24 2.24 0 0 1 2.8-.4l1.4-2.4v6.6h-1.4v-3.3l-.6-.3h-2.3zM42.8 271.5l2.5 .1a2.03 2.03 0 0 1-2.5-.1zM44.9 274.5l1-.9v.5h.7v.4h-.7l-.5 1.6v-1.6zM45.3 265.2h1.4l-1.4 2.4zM45.4 276.2l.5-.1 .1 .1zM45.4 276.2h1l.4-.1v.4a.93 .93 0 0 1-1.4-.3z"/>
<path d="M45.9 274.5v1.6l-.5 .1zM47.3 269.4l1.4-.3h2zM47.3 269.1l1.5-.2-.1 .2-1.4 .3zM47.3 270.3l1.5-.3 .1 .4-1.5 .1zM47.4 268.8l1.5-.2-.1 .3-1.5 .2zM47.4 270.5l1.5-.1 .1 .2-1.4 .2zM47.5 268.5l1.8-.2-.4 .3-1.5 .2zM47.6 270.8l1.4-.2 .3 .2-1.6 .2zM47.7 268.2l2-.1-2.2 .4zM47.7 271l1.6-.2 .6 .3-1.9 .2zM47.9 268a2.39 2.39 0 0 1 4 1v.8h-3.1v.2l-1.5 .3v-.9l3.4-.3a.97 .97 0 0 0-1-1l-2 .1zM48 271.3l1.9-.2a3.2 3.2 0 0 0 2-.7v.9l-.2 .2-3.3 .1z"/>
<path d="M48.2 274.1h.5v.6l.4-.1-.4 .6v1.4h-.5zM48.4 271.6l3.3-.1a3.4 3.4 0 0 1-3.3 .1zM48.8 274.5h.4l-.5 .1zM48.8 274.5h.5zM48.8 274.9l-.1 .3zM49 274.3a.65 .65 0 0 1 1.1 .1l-.3 .3-.4-.2h-.6zM51.4 273.3l.6-.1a.33 .33 0 0 1-.2 .4 .33 .33 0 0 1-.4-.2zM51.4 273.2h.6zM51.4 274.1h.5v2.6h-.5zM51.5 273.2h.5zM51.5 273.2l.5-.1zM51.5 273.1h.5z"/>
<path d="M51.6 273.1h.3zM51.6 273.1l.3-.1zM51.7 273h.2zM52.7 267.4h1.3v1.4l.2-.2h.9l-.6 .5-1.8 2.7zM53.4 275.3l.6-.2-.1 .4-.5 .1zM53.4 275.1l.6-.2v.2l-.6 .2zM53.4 275.6l.5-.1 .1 .2-.5 .1zM53.5 274.9l.6-.1-.1 .1-.6 .2zM53.5 275.8l.5-.1v.1l-.5 .2zM53.5 274.8l.8-.2-.2 .2-.6 .1zM53.5 276l.5-.2 .2 .2-.6 .1zM53.6 276.1l.6-.1 .2 .1-.7 .2z"/>
<path d="M53.7 276.3l.7-.2 .6 .1 .5-.1v.4a1.33 1.33 0 0 1-1.8-.2zM53.7 274.4a1.3 1.3 0 0 1 1.7-.2v.5l-.5-.2zM53.7 274.4l1 .1-1.2 .3zM53.7 274.4l1.1 .1zM54.2 268.6h1zM54.5 269.1l-.5 .9v1.8h-1.3zM54.6 267.8l1.8-.1-.3 1.2-.7-.3h-1.2zM54.7 267.6a1.13 1.13 0 0 1 1.7 .1l-1.8 .1z"/>
</g>
<path d="M47.3 269.3h3.4" fill="none" stroke="#000" stroke-width=".29"/>
<path d="M11 259.5h188M11 246.5h188M41 246.5v13M61 246.5v37M61 272.5h138M11 283.5h188M101.9 292h-90.9v-282h188v282h-90.8" fill="none" stroke="#777" stroke-width=".15"/>
<path d="M148.6 102.8v50.7" fill="none" stroke="#797979" stroke-width=".15" stroke-dasharray="1.7 .5 .2 .3 .2 .5" stroke-linecap="butt"/>
<g fill="none" stroke="#797979" stroke-width=".15">
<path d="M126.9 111.7h.5M127.8 111.7h.5M128.6 111.7h.5M129.4 111.7h.6M130.3 111.7h.5M131.1 111.7h.5M132 111.7h.5M132.8 111.7h.5M133.7 111.7h.5M134.5 111.7h.5M135.4 111.7h.5M136.2 111.7h.5"/>
<path d="M137.1 111.7h.5M137.9 111.7h.5M138.8 111.7h.5M139.6 111.7h.5M140.4 111.7h.6M141.3 111.7h.5M142.1 111.7h.5M143 111.7h.5M143.8 111.7h.5M144.7 111.7h.5M145.5 111.7h.5M146.4 111.7h.5"/>
<path d="M147.2 111.7h.5M148.1 111.7h.5M148.9 111.7h.5M149.8 111.7h.5M150.6 111.7h.5M151.4 111.7h.6M152.3 111.7h.5M153.1 111.7h.5M154 111.7h.5M154.8 111.7h.5M155.7 111.7h.5M156.5 111.7h.5"/>
<path d="M157.4 111.7h.5M158.2 111.7h.5M159.1 111.7h.5M159.9 111.7h.5M160.8 111.7h.5M161.6 111.7h.5M162.4 111.7h.6M163.3 111.7h.5M164.1 111.7h.5M165 111.7h.5M165.8 111.7h.5M166.7 111.7h.5"/>
<path d="M167.5 111.7h.5M168.4 111.7h.5M169.2 111.7h.5M170.1 111.7h.5M126.9 147.7h.5M127.8 147.7h.5M128.6 147.7h.5M129.4 147.7h.6M130.3 147.7h.5M131.1 147.7h.5M132 147.7h.5M132.8 147.7h.5"/>
<path d="M133.7 147.7h.5M134.5 147.7h.5M135.4 147.7h.5M136.2 147.7h.5M137.1 147.7h.5M137.9 147.7h.5M138.8 147.7h.5M139.6 147.7h.5M140.4 147.7h.6M141.3 147.7h.5M142.1 147.7h.5M143 147.7h.5"/>
<path d="M143.8 147.7h.5M144.7 147.7h.5M145.5 147.7h.5M146.4 147.7h.5M147.2 147.7h.5M148.1 147.7h.5M148.9 147.7h.5M149.8 147.7h.5M150.6 147.7h.5M151.4 147.7h.6M152.3 147.7h.5M153.1 147.7h.5"/>
<path d="M154 147.7h.5M154.8 147.7h.5M155.7 147.7h.5M156.5 147.7h.5M157.4 147.7h.5M158.2 147.7h.5M159.1 147.7h.5M159.9 147.7h.5M160.8 147.7h.5M161.6 147.7h.5M162.4 147.7h.6M163.3 147.7h.5"/>
<path d="M164.1 147.7h.5M165 147.7h.5M165.8 147.7h.5M166.7 147.7h.5M167.5 147.7h.5M168.4 147.7h.5M169.2 147.7h.5M170.1 147.7h.5"/>
</g>
<!-- layer: 00_COMPONENTS -->
<g fill="none" stroke="#000" stroke-width=".25">
<path d="M51.8 96.7l.5-.5h8.9l.6 .5M51.8 96.7v13.6M51.8 96.7h10M61.8 96.7v13.6M46.8 118.3h20v2h-20zM47 111.1l1.2-.4 1.2-.2 1.2 .2 1.3 .4M47 117.6l1.2 .4 1.2 .1 1.2-.1 1.3-.4M47 111.1l1.8-.8h16l1.8 .8M47 111.1v6.5M47 117.6l1.8 .7M51.9 111.1a22.9 22.9 0 0 1 9.8 0M51.9 117.6a22.9 22.9 0 0 0 9.8 0"/>
<path d="M51.9 111.1v6.5M61.7 117.6l1.2 .4 1.2 .1 1.3-.1 1.2-.4M61.7 111.1l1.2-.4 1.2-.2 1.3 .2 1.2 .4M61.7 111.1v6.5M66.6 117.6l-1.8 .7M66.6 111.1v6.5M46.8 131.2a1 1 0 0 0-1 1v18a1 1 0 0 0 1 1h20a1 1 0 0 0 1-1v-18a1 1 0 0 0-1-1M46.8 126.7h20v2h-20zM46.8 131.2v-2h20v2M46.8 131.2h20M51.8 120.3v6.4M51.8 128.7v.5"/>
<path d="M51.8 128.7h10M51.8 128.7h.1M61.7 128.7h.1M61.8 120.3v6.4M61.8 128.7v.5"/>
</g>
<g fill="none" stroke="#797979" stroke-width=".15">
<path d="M51.5 118.3v.6M51.5 119.3v.6M51.8 110.3v.5M51.8 111.2v.5M51.8 112v.5M51.8 112.8v.5M51.8 113.7v.5M51.8 114.5v.5M51.8 115.3v.5M51.8 116.2v.5M51.8 117v.5M51.8 117.8v.5"/>
<path d="M51.8 118.7v.5M51.8 119.5v.5M61.8 110.3h.1M61.8 110.7v.5M61.8 111.5v.5M61.8 112.3v.5M61.8 113.2v.5M61.8 114v.5M61.8 114.8v.5M61.8 115.7v.5M61.8 116.5v.5M61.8 117.3v.5"/>
<path d="M61.8 118.2v.5M61.8 119v.5M61.8 119.8v.5M62 118.7v.6M62 119.7v.6M51.5 126.7v.6M51.5 127.7v.6M51.5 129.5v.5M51.5 130.4v.5M51.5 131.2v.6M51.5 132.1v.5M51.5 133v.5"/>
<path d="M51.5 133.8v.5M51.5 134.7v.5M51.5 135.5v.5M51.5 136.4v.5M51.5 137.2v.6M51.5 138.1v.5M51.5 139v.5M51.5 139.8v.5M51.8 120.3h.1M51.8 126.7v.9M51.8 129.2v.5M51.8 130v.6"/>
<path d="M51.8 130.9v.5M51.8 131.8v.5M51.8 132.6v.5M51.8 133.5v.5M51.8 134.3v.5M51.8 135.2v.5M51.8 136v.6M51.8 136.9v.5M51.8 137.8v.5M51.8 138.6v.5M51.8 139.5v.5M51.8 128.2h.5"/>
<path d="M52.3 128.2l-.3 .3M52.6 128.2h.5M53.4 128.2h.5M54.3 128.2h.5M55.1 128.2h.5M55.9 128.2h.5M56.8 128.2h.5M57.6 128.2h.5M58.4 128.2h.5M59.3 128.2h.5M60.1 128.2h.5M60.9 128.2h.5"/>
<path d="M61.4 128.4l.3 .3M61.8 127.3v.9M61.8 129.5v.5M61.8 130.4v.5M61.8 131.2v.6M61.8 132.1v.5M61.8 133v.5M61.8 133.8v.5M61.8 134.7v.5M61.8 135.5v.5M61.8 136.4v.5M61.8 137.2v.6"/>
<path d="M61.8 138.1v.5M61.8 139v.5M61.8 139.8v.5M62 127.1v.6M62 128.1v.6M62 129.5v.5M62 130.4v.5M62 131.2v.6M62 132.1v.5M62 133v.5M62 133.8v.5M62 134.7v.5"/>
<path d="M62 135.5v.5M62 136.4v.5M62 137.2v.6M62 138.1v.5M62 139v.5M62 139.8v.5M48.3 141.2h.1M48.3 141.5v.5M48.3 142.4v.5M48.3 143.2v.5M48.3 144v.5M48.3 144.9v.5"/>
<path d="M48.3 145.7v.5M48.3 146.5v.5M48.3 147.4v.5M48.3 148.2v.5M48.3 149v.5M48.3 149.9v.5M48.3 150.7v.5M48.6 141.2h.5M48.8 150.4l.1 .3 .2 .3M48.8 141.2v.5M48.8 142v.5M48.8 142.9v.5"/>
<path d="M48.8 143.7v.5M48.8 144.5v.5M48.8 145.4v.5M48.8 146.2v.5M48.8 147v.5M48.8 147.9v.5M48.8 148.7v.5M48.8 149.6v.5M49.1 151h.1M49.1 150.4h.5M49.5 141.2h.5M49.9 150.4h.6"/>
<path d="M50.3 141.2h.5M50.8 150.4h.5M51.2 141.2h.5M51.5 140.7v.5M51.6 150.4h.5M51.8 140.3v.5M52 141.2h.5M52.5 150.4h.5M52.8 146.2h.1M52.8 146.7v.6M52.8 147.6v.6M52.8 148.5v.5"/>
<path d="M52.8 149.4v.5M52.8 150.3v.5M52.8 151.2h.1M52.9 141.2h.5M53.2 145.6l-.4 .2v.6M53.3 150.4h.5M53.7 141.2h.5M53.8 145.9l-.6 .2M54 145.1l-.4 .3M54.2 150.4h.5M54.6 141.2h.5M54.8 145.8h.1"/>
<path d="M54.8 145.8l-.6 .1M54.8 144.6l-.4 .3M55 150.4h.5M55.2 145.8l.6 .1M55.4 141.2h.5M55.6 144.2l-.4 .2M55.8 145.9h.1M55.8 150.4h.5M56.2 146l.6 .2M56.3 141.2h.5M56.4 143.7l-.4 .3M56.7 150.4h.5"/>
<path d="M56.8 143.5l.4 .3M56.8 146.2v.5M56.8 147v.5M56.8 147.9v.5M56.8 148.7v.5M56.8 149.5v.5M56.8 150.4v.5M56.8 151.2h.1M56.8 146.2h.1M57.1 141.2h.5M57.5 150.4h.5M57.6 144l.4 .3"/>
<path d="M57.8 145.9l-.6 .2M58 141.2h.5M58.4 150.4h.5M58.4 144.4l.4 .3M58.8 145.8h.1M58.8 145.8l-.6 .1M58.8 141.2h.5M59.2 144.9l.4 .3M59.2 145.8l.6 .1M59.2 150.4h.5M59.7 141.2h.5M59.8 145.9h.1"/>
<path d="M60 145.4l.4 .2M60.1 150.4h.5M60.2 146l.6 .2v.5M60.5 141.2h.5M60.8 145.8h.1M60.8 147.1v.5M60.8 148v.5M60.8 148.9v.5M60.8 149.8v.5M60.8 150.7v.5M60.9 150.4h.5M61.4 141.2h.5"/>
<path d="M61.7 150.4h.5M61.8 140.7v.5M62 140.7v.5M62.2 141.2h.5M62.6 150.4h.5M63.1 141.2h.5M63.4 150.4h.5M63.9 141.2h.5M64.6 150.9l-.3 .2-.3 .1M64.8 141.2h.5M64.8 149.9v.5h-.5M64.8 141.5v.5"/>
<path d="M64.8 142.4v.5M64.8 143.2v.5M64.8 144v.5M64.8 144.9v.5M64.8 145.7v.5M64.8 146.5v.5M64.8 147.4v.5M64.8 148.2v.5M64.8 149.1v.5M65.3 141.2h.1M65.3 141.5v.5M65.3 142.4v.5"/>
<path d="M65.3 143.2v.5M65.3 144v.5M65.3 144.9v.5M65.3 145.7v.5M65.3 146.5v.5M65.3 147.4v.5M65.3 148.2v.5M65.3 149v.5M65.3 149.9v.5M65.3 150.7v.5"/>
</g>
<path d="M45.8 132.2h22M45.8 150.2h22" fill="none" stroke="#828282" stroke-width=".15"/>
<g font-size="5.3">
<text x="140.5" y="19.8">1</text>
<text x="176.1" y="29.6">4</text>
<text x="140.2" y="33.4">2</text>
<text x="138.2" y="48.9">2</text>
<text x="183.3" y="48.6">2</text>
<text x="180.7" y="58.2">3</text>
<text x="146.2" y="97.3">22</text>
<text x="144.6" y="119.3">10.5</text>
<text x="177.9" y="122.1" transform="rotate(-90 177.9 122.1)">10</text>
<text x="116.1" y="132.1" transform="rotate(-90 116.1 132.1)">20</text>
<text x="178.1" y="142.1" transform="rotate(-90 178.1 142.1)">10</text>
<text x="146.2" y="159.8">17</text>
</g>
<g font-size="5.2">
<text x="73.8" y="282.1">GUIA_INFERIOR_PUERTA</text>
<text x="169.2" y="282.1">NV</text>
</g>
<text font-size="4.5" x="41.9" y="254.5">1:1</text>
<g font-size="3.9">
<text x="40.2" y="101">1</text>
<text x="37.9" y="116.4">2</text>
<text x="76.9" y="114.4">4</text>
<text x="37.5" y="130">2</text>
<text x="78" y="130.8">2</text>
<text x="77.8" y="140.3">3</text>
<text x="63.5" y="270.8">guia_inferior_puerta.drw</text>
</g>
<g font-size="3.8">
<text x="149.7" y="68.5">ESCALA 7:10</text>
<text x="140.4" y="76">GUIA_INFERIOR_PUERTA</text>
<text x="145.3" y="72.2">VISTA ISOMETRICA</text>
<text x="46.3" y="166.1">VISTA FRONTAL</text>
<text x="49.6" y="162.3">ESCALA 1:1</text>
<text x="140.8" y="165.8">ESCALA 2:1</text>
<text x="39.5" y="169.8">GUIA_INFERIOR_PUERTA</text>
<text x="130.5" y="173.3">MECANIZADO DE RODILLO</text>
<text x="137.5" y="169.5">VISTA FRONTAL</text>
<text x="131.1" y="177">RODILLO_NYLON_20X40</text>
<text x="146" y="180.8">A-A</text>
<text x="179.5" y="254.3">mm</text>
<text x="173.5" y="258.6">gr cm2 cm3</text>
<text x="187.8" y="282">1/1</text>
</g>
<g font-size="3.6">
<text x="17.3" y="37.7">ITEM</text>
<text x="28.1" y="37.7">NOMBRE DE LA PIEZA</text>
<text x="87.9" y="37.7">MATERIAL</text>
<text x="117.1" y="37.7">CANT.</text>
<text x="20.6" y="44.4">1</text>
<text x="28.1" y="44.4">DIN_912-M10X1-45-8_8</text>
<text x="79.2" y="44.4">ACERO_INOXIDABLE</text>
<text x="121.5" y="44.4">1</text>
<text x="20.6" y="50.3">2</text>
<text x="28.1" y="50.3">DIN125-1-A_10_5-140_HV</text>
<text x="78.1" y="50.3">ACERO_GALVANIZADO</text>
<text x="121.5" y="50.3">3</text>
<text x="20.6" y="56.3">3</text>
<text x="28.1" y="56.3">RODILLO_NYLON_20X40</text>
<text x="91.2" y="56.3">NYLON</text>
<text x="121.5" y="56.3">1</text>
<text x="20.6" y="62.2">4</text>
<text x="28.1" y="62.2">TUERCA_DIN934_M10-10</text>
<text x="78.1" y="62.2">ACERO_GALVANIZADO</text>
<text x="121.5" y="62.2">1</text>
</g>
<g font-size="3.5">
<text x="41.7" y="249.8">Scale:</text>
<text x="61.7" y="249.8">Technical Specification:</text>
<text x="61.7" y="263.9">Document Description:</text>
<text x="61.7" y="276.4">Document Number:</text>
<text x="165.2" y="276.4">Doc.Rev.</text>
<text x="182.5" y="276.4">Sheet:</text>
</g>
<g font-size="3.2">
<text x="11.7" y="219.4">Part range or family</text>
<text x="61.7" y="219.4">Part designed by:</text>
<text x="96.7" y="219.4">Part approved by:</text>
<text x="131.7" y="219.4">Validation Date:</text>
<text x="165.2" y="219.4">Part Application note:</text>
<text x="11.7" y="228.1">Material Ref:</text>
<text x="11.7" y="232.4">Material Desc:</text>
<text x="31.7" y="232.4">NO MATERIAL ASSIGNED</text>
<text x="165.2" y="228.1">Mass:</text>
<text x="165.2" y="232.4">Volume:</text>
<text x="174.2" y="228.1">67.316</text>
<text x="11.7" y="236.8">Material Rec:</text>
<text x="31.7" y="236.7">*</text>
<text x="165.2" y="236.7">12.350</text>
<text x="11.7" y="245.4">Treatment 2:</text>
<text x="11.7" y="241.1">Treatment 1:</text>
<text x="31.7" y="241.1">*</text>
<text x="31.7" y="245.4">*</text>
<text x="165.2" y="241.1">Total Surface:</text>
<text x="165.2" y="245.4">82.085</text>
<text x="165.2" y="249.7">Units of measure:</text>
</g>
<g font-size="3">
<text x="179.1" y="286.6">State: Provisional</text>
<text x="170.5" y="290.9">Published: Not Published</text>
</g>
<g font-size="2.3">
<text x="129.2" y="7.9">3</text>
<text x="7.7" y="24.6">A</text>
<text x="200.4" y="24.6">A</text>
<text x="7.9" y="74.8">B</text>
<text x="200.6" y="74.8">B</text>
<text x="7.4" y="224.8">E</text>
<text x="200.1" y="224.8">E</text>
<text x="7.5" y="274.9">F</text>
<text x="200.2" y="274.9">F</text>
</g>
<text font-size="2.1" x="183.8" y="295.5">Original format A4</text>
<g font-size="1.5">
<text x="10.8" y="285.2">The information is highly confidential and is the exclusive property of Schneider Electric</text>
<text x="10.8" y="287.2">copyright reserved. This drawing must not be used for any purpose other than that expressly permitted</text>
<text x="10.8" y="289.2">in writing by the owners and must not be disclosed or reproduced in any way without permission from the</text>
<text x="10.8" y="291.2">owners in writing. This drawing must be returned to the owners when the purpose has ceased.</text>
</g>
</svg>
